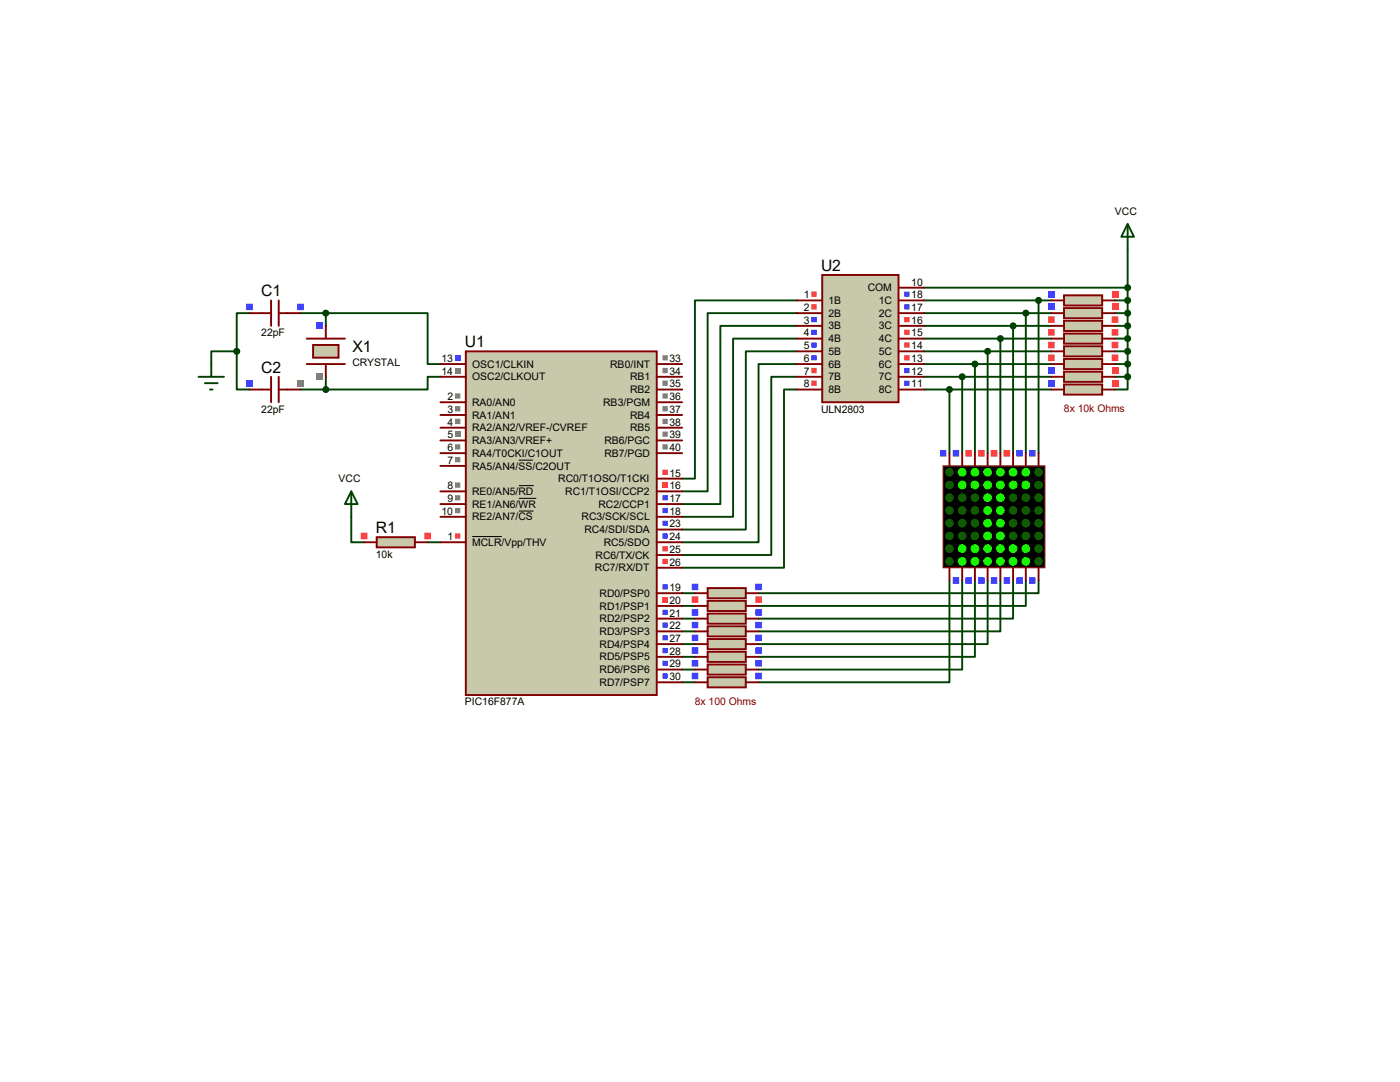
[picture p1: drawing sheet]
<svg xmlns="http://www.w3.org/2000/svg" width="279mm" height="216mm" viewBox="0 0 279 216" stroke-linecap="round" stroke-linejoin="round" font-family="sans-serif">
<g fill="none" stroke="#004000" stroke-width=".38">
<path d="M159 59.9h-20.3v35.6h-2.6M184.4 57.4h40.6M184.4 59.9h25.4M207.3 59.9v30.5M222.5 59.9h2.5M225 49.8v25.4M47.2 70.1v7.6h2.6M47.2 70.1h-5v2.5M49.8 62.5h-2.6v7.6M59.9 62.5h5.1M59.9 77.7h5.1M65 62.5h20.3v10.1h2.6"/>
<path d="M65 62.5v2.5M65 75.2v2.5M87.9 75.2h-2.6v2.5h-20.3M159 62.5h-17.8v35.5h-5.1M159 65h-15.2v35.6h-7.7M159 67.6h-12.7v35.5h-10.2M159 70.1h-10.2v35.6h-12.7M159 72.6h-7.6v35.6h-15.3M159 75.2h-5.1v35.5h-17.8M159 77.7h-2.5v35.6h-20.4M184.4 62.5h25.4M184.4 77.7h25.4"/>
<path d="M184.4 65h25.4M184.4 67.6h25.4M184.4 70.1h25.4M184.4 72.6h25.4M184.4 75.2h25.4M189.5 77.7v12.7M192 75.2v15.2M194.6 72.6v17.8M197.1 70.1v20.3M199.6 67.6v22.8M202.2 65v25.4M204.7 62.5v27.9"/>
<path d="M222.5 62.5h2.5M222.5 65h2.5M222.5 67.6h2.5M222.5 70.1h2.5M222.5 72.6h2.5M222.5 75.2h2.5M225 75.2v2.5h-2.5M70.1 103.1v5.1h2.5M85.3 108.2h2.6M136.1 118.4h2.6M189.5 115.8v20.3h-38.1M192 115.8v17.8h-40.6"/>
<path d="M194.6 115.8v15.3h-43.2M197.1 115.8v12.7h-45.7M199.6 115.8v10.2h-48.2M202.2 115.8v7.6h-50.8M204.7 115.8v5.1h-53.3M207.3 115.8v2.6h-55.9M136.1 120.9h2.6M136.1 123.4h2.6M136.1 126h2.6M136.1 128.5h2.6M136.1 131.1h2.6M136.1 133.6h2.6"/>
<path d="M136.1 136.1h2.6"/>
</g>
<path d="M93 70.1h38.1v68.6h-38.1z" fill="#c8c8aa" stroke="#800000" stroke-width=".38"/>
<g fill="none" stroke="#800000" stroke-width=".38">
<path d="M87.9 72.6h5.1M87.9 75.2h5.1M131.1 72.6h5M131.1 75.2h5M131.1 77.7h5M87.9 80.3h5.1M87.9 82.8h5.1M87.9 85.3h5.1M87.9 90.4h5.1M87.9 93h5.1M87.9 98h5.1M87.9 87.9h5.1"/>
<path d="M131.1 80.3h5M131.1 82.8h5M131.1 85.3h5M131.1 90.4h5M131.1 98h5M131.1 87.9h5M131.1 95.5h5M87.9 100.6h5.1M87.9 103.1h5.1M87.9 108.2h5.1M131.1 100.6h5M131.1 103.1h5"/>
<path d="M131.1 118.4h5M131.1 113.3h5M131.1 110.7h5M131.1 108.2h5M131.1 105.7h5M131.1 120.9h5M131.1 136.1h5M131.1 133.6h5M131.1 131.1h5M131.1 128.5h5M131.1 126h5M131.1 123.4h5"/>
</g>
<path d="M103.5 91.8h2.8M103.5 96.9h3.1M103.5 99.4h3.5M94.2 107.1h6M103.5 102h3" fill="none" stroke="#000" stroke-width=".2"/>
<path d="M90.8 78.5h1.1v1h-1.1zM90.8 81h1.1v1.1h-1.1zM90.8 83.6h1.1v1h-1.1zM90.8 88.6h1.1v1.1h-1.1zM90.8 91.2h1.1v1h-1.1zM90.8 96.3h1.1v1h-1.1zM90.8 98.8h1.1v1.1h-1.1zM90.8 101.3h1.1v1.1h-1.1z" fill-rule="evenodd" fill="#808080"/>
<path d="M90.8 70.9h1.1v1h-1.1z" fill="#4040ff"/>
<path d="M90.8 73.4h1.1v1.1h-1.1z" fill="#808080"/>
<path d="M132.2 96.3h1.1v1h-1.1z" fill="#ff4040"/>
<path d="M132.2 98.8h1.1v1.1h-1.1zM132.2 101.3h1.1v1.1h-1.1zM132.2 116.6h1.1v1h-1.1z" fill-rule="evenodd" fill="#4040ff"/>
<path d="M132.2 119.1h1.1v1.1h-1.1z" fill="#ff4040"/>
<path d="M132.2 88.6h1.1v1.1h-1.1zM132.2 86.1h1.1v1.1h-1.1zM132.2 83.6h1.1v1h-1.1zM132.2 81h1.1v1.1h-1.1zM132.2 78.5h1.1v1h-1.1zM132.2 75.9h1.1v1.1h-1.1zM132.2 73.4h1.1v1.1h-1.1zM132.2 70.9h1.1v1h-1.1z" fill-rule="evenodd" fill="#808080"/>
<path d="M132.2 134.4h1.1v1h-1.1zM132.2 131.8h1.1v1.1h-1.1zM132.2 129.3h1.1v1h-1.1zM132.2 126.7h1.1v1.1h-1.1zM132.2 124.2h1.1v1.1h-1.1zM132.2 121.7h1.1v1h-1.1z" fill-rule="evenodd" fill="#4040ff"/>
<path d="M132.2 111.5h1.1v1.1h-1.1zM132.2 109h1.1v1h-1.1z" fill-rule="evenodd" fill="#ff4040"/>
<path d="M132.2 106.4h1.1v1.1h-1.1zM132.2 103.9h1.1v1h-1.1z" fill-rule="evenodd" fill="#4040ff"/>
<path d="M90.8 86.1h1.1v1.1h-1.1z" fill="#808080"/>
<path d="M132.2 93.7h1.1v1.1h-1.1zM90.8 106.4h1.1v1.1h-1.1z" fill-rule="evenodd" fill="#ff4040"/>
<path d="M75.2 107.2h7.6v2h-7.6z" fill="#c8c8aa" stroke="#800000" stroke-width=".38"/>
<path d="M72.6 108.2h2.6M82.8 108.2h2.5" fill="none" stroke="#800000" stroke-width=".38"/>
<path d="M72 106.3h1.3v1.3h-1.3zM84.7 106.3h1.3v1.3h-1.3z" fill-rule="evenodd" fill="#ff4040"/>
<path d="M70.1 98l1.3 2.6h-2.6zM70.1 98v5.1" fill="none" stroke="#004000" stroke-width=".38"/>
<path d="M61.2 67.6h7.6M61.2 72.6h7.6" fill="none" stroke="#800000" stroke-width=".38"/>
<path d="M62.5 68.8h5.1v2.6h-5.1z" fill="#c8c8aa" stroke="#800000" stroke-width=".38"/>
<path d="M65 65v2.6M65 72.6v2.6" fill="none" stroke="#800000" stroke-width=".38"/>
<path d="M63.1 64.4h1.3v1.3h-1.3z" fill="#4040ff"/>
<path d="M63.1 74.5h1.3v1.4h-1.3z" fill="#808080"/>
<path d="M54.1 59.9v5.1M55.6 59.9v5.1M49.8 62.5h4.3M55.6 62.5h4.3" fill="none" stroke="#800000" stroke-width=".38"/>
<path d="M59.3 60.6h1.3v1.3h-1.3zM49.1 60.6h1.4v1.3h-1.4z" fill-rule="evenodd" fill="#4040ff"/>
<path d="M49.8 77.7h4.3M54.1 75.2v5.1M55.6 75.2v5.1M55.6 77.7h4.3" fill="none" stroke="#800000" stroke-width=".38"/>
<path d="M59.3 75.8h1.3v1.3h-1.3z" fill="#808080"/>
<path d="M49.1 75.8h1.4v1.3h-1.4z" fill="#4040ff"/>
<g fill="#004000" stroke="#004000" stroke-width=".38">
<circle cx="65" cy="62.5" r=".51"/>
<circle cx="65" cy="77.7" r=".51"/>
<circle cx="47.2" cy="70.1" r=".51"/>
</g>
<path d="M39.6 75.2h5.1M40.9 76.5h2.5M41.9 77.7h.5M42.2 72.6v2.6" fill="none" stroke="#004000" stroke-width=".38"/>
<path d="M141.2 117.3h7.6v2.1h-7.6z" fill="#c8c8aa" stroke="#800000" stroke-width=".38"/>
<path d="M138.7 118.4h2.5M148.8 118.4h2.6" fill="none" stroke="#800000" stroke-width=".38"/>
<path d="M138 116.5h1.4v1.3h-1.4zM150.7 116.5h1.4v1.3h-1.4z" fill-rule="evenodd" fill="#4040ff"/>
<path d="M141.2 119.9h7.6v2h-7.6z" fill="#c8c8aa" stroke="#800000" stroke-width=".38"/>
<path d="M138.7 120.9h2.5M148.8 120.9h2.6" fill="none" stroke="#800000" stroke-width=".38"/>
<path d="M138 119h1.4v1.3h-1.4zM150.7 119h1.4v1.3h-1.4z" fill-rule="evenodd" fill="#ff4040"/>
<path d="M141.2 122.4h7.6v2.1h-7.6z" fill="#c8c8aa" stroke="#800000" stroke-width=".38"/>
<path d="M138.7 123.4h2.5M148.8 123.4h2.6" fill="none" stroke="#800000" stroke-width=".38"/>
<path d="M138 121.5h1.4v1.4h-1.4zM150.7 121.5h1.4v1.4h-1.4z" fill-rule="evenodd" fill="#4040ff"/>
<path d="M141.2 125h7.6v2h-7.6z" fill="#c8c8aa" stroke="#800000" stroke-width=".38"/>
<path d="M138.7 126h2.5M148.8 126h2.6" fill="none" stroke="#800000" stroke-width=".38"/>
<path d="M138 124.1h1.4v1.3h-1.4zM150.7 124.1h1.4v1.3h-1.4z" fill-rule="evenodd" fill="#4040ff"/>
<path d="M141.2 127.5h7.6v2h-7.6z" fill="#c8c8aa" stroke="#800000" stroke-width=".38"/>
<path d="M138.7 128.5h2.5M148.8 128.5h2.6" fill="none" stroke="#800000" stroke-width=".38"/>
<path d="M138 126.6h1.4v1.3h-1.4zM150.7 126.6h1.4v1.3h-1.4z" fill-rule="evenodd" fill="#4040ff"/>
<path d="M141.2 130h7.6v2.1h-7.6z" fill="#c8c8aa" stroke="#800000" stroke-width=".38"/>
<path d="M138.7 131.1h2.5M148.8 131.1h2.6" fill="none" stroke="#800000" stroke-width=".38"/>
<path d="M138 129.2h1.4v1.3h-1.4zM150.7 129.2h1.4v1.3h-1.4z" fill-rule="evenodd" fill="#4040ff"/>
<path d="M141.2 132.6h7.6v2h-7.6z" fill="#c8c8aa" stroke="#800000" stroke-width=".38"/>
<path d="M138.7 133.6h2.5M148.8 133.6h2.6" fill="none" stroke="#800000" stroke-width=".38"/>
<path d="M138 131.7h1.4v1.3h-1.4zM150.7 131.7h1.4v1.3h-1.4z" fill-rule="evenodd" fill="#4040ff"/>
<path d="M141.2 135.1h7.6v2.1h-7.6z" fill="#c8c8aa" stroke="#800000" stroke-width=".38"/>
<path d="M138.7 136.1h2.5M148.8 136.1h2.6" fill="none" stroke="#800000" stroke-width=".38"/>
<path d="M138 134.2h1.4v1.4h-1.4zM150.7 134.2h1.4v1.4h-1.4z" fill-rule="evenodd" fill="#4040ff"/>
<path d="M188.2 93h20.3v20.3h-20.3z" fill="#000" stroke="#800000" stroke-width=".2"/>
<g fill="#0e5b00" stroke="#0e5b00" stroke-width=".2">
<circle cx="189.5" cy="112" r=".76"/>
<circle cx="189.5" cy="109.5" r=".76"/>
<circle cx="189.5" cy="106.9" r=".76"/>
<circle cx="189.5" cy="104.4" r=".76"/>
<circle cx="189.5" cy="101.9" r=".76"/>
<circle cx="189.5" cy="99.3" r=".76"/>
<circle cx="189.5" cy="96.8" r=".76"/>
<circle cx="189.5" cy="94.2" r=".76"/>
<circle cx="192" cy="112" r=".76"/>
<circle cx="192" cy="109.5" r=".76"/>
<circle cx="192" cy="106.9" r=".76"/>
<circle cx="192" cy="104.4" r=".76"/>
<circle cx="192" cy="101.9" r=".76"/>
<circle cx="192" cy="99.3" r=".76"/>
<circle cx="192" cy="96.8" r=".76"/>
<circle cx="192" cy="94.2" r=".76"/>
<circle cx="194.6" cy="112" r=".76"/>
<circle cx="194.6" cy="109.5" r=".76"/>
<circle cx="194.6" cy="106.9" r=".76"/>
<circle cx="194.6" cy="104.4" r=".76"/>
<circle cx="194.6" cy="101.9" r=".76"/>
<circle cx="194.6" cy="99.3" r=".76"/>
<circle cx="194.6" cy="96.8" r=".76"/>
<circle cx="194.6" cy="94.2" r=".76"/>
<circle cx="197.1" cy="112" r=".76"/>
<circle cx="197.1" cy="109.5" r=".76"/>
<circle cx="197.1" cy="106.9" r=".76"/>
<circle cx="197.1" cy="104.4" r=".76"/>
<circle cx="197.1" cy="101.9" r=".76"/>
<circle cx="197.1" cy="99.3" r=".76"/>
<circle cx="197.1" cy="96.8" r=".76"/>
<circle cx="197.1" cy="94.2" r=".76"/>
<circle cx="199.6" cy="112" r=".76"/>
<circle cx="199.6" cy="109.5" r=".76"/>
<circle cx="199.6" cy="106.9" r=".76"/>
<circle cx="199.6" cy="104.4" r=".76"/>
<circle cx="199.6" cy="101.9" r=".76"/>
<circle cx="199.6" cy="99.3" r=".76"/>
<circle cx="199.6" cy="96.8" r=".76"/>
<circle cx="199.6" cy="94.2" r=".76"/>
<circle cx="202.2" cy="112" r=".76"/>
<circle cx="202.2" cy="109.5" r=".76"/>
<circle cx="202.2" cy="106.9" r=".76"/>
<circle cx="202.2" cy="104.4" r=".76"/>
<circle cx="202.2" cy="101.9" r=".76"/>
<circle cx="202.2" cy="99.3" r=".76"/>
<circle cx="202.2" cy="96.8" r=".76"/>
<circle cx="202.2" cy="94.2" r=".76"/>
<circle cx="204.7" cy="112" r=".76"/>
<circle cx="204.7" cy="109.5" r=".76"/>
<circle cx="204.7" cy="106.9" r=".76"/>
<circle cx="204.7" cy="104.4" r=".76"/>
<circle cx="204.7" cy="101.9" r=".76"/>
<circle cx="204.7" cy="99.3" r=".76"/>
<circle cx="204.7" cy="96.8" r=".76"/>
<circle cx="204.7" cy="94.2" r=".76"/>
<circle cx="207.3" cy="112" r=".76"/>
<circle cx="207.3" cy="109.5" r=".76"/>
<circle cx="207.3" cy="106.9" r=".76"/>
<circle cx="207.3" cy="104.4" r=".76"/>
<circle cx="207.3" cy="101.9" r=".76"/>
<circle cx="207.3" cy="99.3" r=".76"/>
<circle cx="207.3" cy="96.8" r=".76"/>
<circle cx="207.3" cy="94.2" r=".76"/>
</g>
<g fill="#18f400" stroke="#18f400" stroke-width=".2">
<circle cx="192" cy="94.2" r=".76"/>
<circle cx="192" cy="96.8" r=".76"/>
<circle cx="192" cy="109.5" r=".76"/>
<circle cx="192" cy="112" r=".76"/>
<circle cx="194.6" cy="94.2" r=".76"/>
<circle cx="194.6" cy="96.8" r=".76"/>
<circle cx="194.6" cy="109.5" r=".76"/>
<circle cx="194.6" cy="112" r=".76"/>
<circle cx="197.1" cy="94.2" r=".76"/>
<circle cx="197.1" cy="96.8" r=".76"/>
<circle cx="197.1" cy="99.3" r=".76"/>
<circle cx="197.1" cy="101.9" r=".76"/>
<circle cx="197.1" cy="104.4" r=".76"/>
<circle cx="197.1" cy="106.9" r=".76"/>
<circle cx="197.1" cy="109.5" r=".76"/>
<circle cx="197.1" cy="112" r=".76"/>
<circle cx="199.6" cy="94.2" r=".76"/>
<circle cx="199.6" cy="96.8" r=".76"/>
<circle cx="199.6" cy="99.3" r=".76"/>
<circle cx="199.6" cy="101.9" r=".76"/>
<circle cx="199.6" cy="104.4" r=".76"/>
<circle cx="199.6" cy="106.9" r=".76"/>
<circle cx="199.6" cy="109.5" r=".76"/>
<circle cx="199.6" cy="112" r=".76"/>
<circle cx="202.2" cy="94.2" r=".76"/>
<circle cx="202.2" cy="96.8" r=".76"/>
<circle cx="202.2" cy="109.5" r=".76"/>
<circle cx="202.2" cy="112" r=".76"/>
<circle cx="204.7" cy="94.2" r=".76"/>
<circle cx="204.7" cy="96.8" r=".76"/>
<circle cx="204.7" cy="109.5" r=".76"/>
<circle cx="204.7" cy="112" r=".76"/>
</g>
<g fill="none" stroke="#800000" stroke-width=".38">
<path d="M189.5 90.4v2.6M192 90.4v2.6M194.6 90.4v2.6M197.1 90.4v2.6M199.6 90.4v2.6M202.2 90.4v2.6M204.7 90.4v2.6M207.3 90.4v2.6M189.5 113.3v2.5M192 113.3v2.5M194.6 113.3v2.5M197.1 113.3v2.5"/>
<path d="M199.6 113.3v2.5M202.2 113.3v2.5M204.7 113.3v2.5M207.3 113.3v2.5"/>
</g>
<path d="M187.6 89.8h1.3v1.3h-1.3zM190.1 89.8h1.3v1.3h-1.3z" fill-rule="evenodd" fill="#4040ff"/>
<path d="M192.7 89.8h1.3v1.3h-1.3zM195.2 89.8h1.3v1.3h-1.3zM197.7 89.8h1.4v1.3h-1.4zM200.3 89.8h1.3v1.3h-1.3z" fill-rule="evenodd" fill="#ff4040"/>
<path d="M202.8 89.8h1.3v1.3h-1.3zM205.4 89.8h1.3v1.3h-1.3zM190.1 115.2h1.3v1.3h-1.3zM192.7 115.2h1.3v1.3h-1.3zM195.2 115.2h1.3v1.3h-1.3zM197.7 115.2h1.4v1.3h-1.4zM200.3 115.2h1.3v1.3h-1.3zM202.8 115.2h1.3v1.3h-1.3zM205.4 115.2h1.3v1.3h-1.3z" fill-rule="evenodd" fill="#4040ff"/>
<path d="M164.1 54.9h15.2v25.4h-15.2z" fill="#c8c8aa" stroke="#800000" stroke-width=".38"/>
<g fill="none" stroke="#800000" stroke-width=".38">
<path d="M159 59.9h5.1M179.3 59.9h5.1M179.3 57.4h5.1M159 62.5h5.1M159 65h5.1M159 67.6h5.1M159 70.1h5.1M159 72.6h5.1M159 75.2h5.1M159 77.7h5.1M179.3 62.5h5.1M179.3 65h5.1"/>
<path d="M179.3 67.6h5.1M179.3 70.1h5.1M179.3 72.6h5.1M179.3 75.2h5.1M179.3 77.7h5.1"/>
</g>
<path d="M161.9 58.2h1.1v1h-1.1zM161.9 60.7h1.1v1.1h-1.1z" fill-rule="evenodd" fill="#ff4040"/>
<path d="M161.9 63.2h1.1v1.1h-1.1zM161.9 65.8h1.1v1h-1.1zM161.9 68.3h1.1v1.1h-1.1zM161.9 70.9h1.1v1h-1.1z" fill-rule="evenodd" fill="#4040ff"/>
<path d="M161.9 73.4h1.1v1.1h-1.1zM161.9 75.9h1.1v1.1h-1.1z" fill-rule="evenodd" fill="#ff4040"/>
<path d="M180.5 58.2h1v1h-1zM180.5 60.7h1v1.1h-1z" fill-rule="evenodd" fill="#4040ff"/>
<path d="M180.5 63.2h1v1.1h-1zM180.5 65.8h1v1h-1zM180.5 68.3h1v1.1h-1zM180.5 70.9h1v1h-1z" fill-rule="evenodd" fill="#ff4040"/>
<path d="M180.5 73.4h1v1.1h-1zM180.5 75.9h1v1.1h-1z" fill-rule="evenodd" fill="#4040ff"/>
<path d="M212.3 58.9h7.7v2.1h-7.7z" fill="#c8c8aa" stroke="#800000" stroke-width=".38"/>
<path d="M209.8 59.9h2.5M220 59.9h2.5" fill="none" stroke="#800000" stroke-width=".38"/>
<path d="M209.2 58h1.3v1.4h-1.3z" fill="#4040ff"/>
<path d="M221.9 58h1.3v1.4h-1.3z" fill="#ff4040"/>
<path d="M212.3 61.5h7.7v2h-7.7z" fill="#c8c8aa" stroke="#800000" stroke-width=".38"/>
<path d="M209.8 62.5h2.5M220 62.5h2.5" fill="none" stroke="#800000" stroke-width=".38"/>
<path d="M209.2 60.6h1.3v1.3h-1.3z" fill="#4040ff"/>
<path d="M221.9 60.6h1.3v1.3h-1.3z" fill="#ff4040"/>
<path d="M212.3 64h7.7v2h-7.7z" fill="#c8c8aa" stroke="#800000" stroke-width=".38"/>
<path d="M209.8 65h2.5M220 65h2.5" fill="none" stroke="#800000" stroke-width=".38"/>
<path d="M209.2 63.1h1.3v1.3h-1.3zM221.9 63.1h1.3v1.3h-1.3z" fill-rule="evenodd" fill="#ff4040"/>
<path d="M212.3 66.5h7.7v2.1h-7.7z" fill="#c8c8aa" stroke="#800000" stroke-width=".38"/>
<path d="M209.8 67.6h2.5M220 67.6h2.5" fill="none" stroke="#800000" stroke-width=".38"/>
<path d="M209.2 65.7h1.3v1.3h-1.3zM221.9 65.7h1.3v1.3h-1.3z" fill-rule="evenodd" fill="#ff4040"/>
<path d="M212.3 69.1h7.7v2h-7.7z" fill="#c8c8aa" stroke="#800000" stroke-width=".38"/>
<path d="M209.8 70.1h2.5M220 70.1h2.5" fill="none" stroke="#800000" stroke-width=".38"/>
<path d="M209.2 68.2h1.3v1.3h-1.3zM221.9 68.2h1.3v1.3h-1.3z" fill-rule="evenodd" fill="#ff4040"/>
<path d="M212.3 71.6h7.7v2.1h-7.7z" fill="#c8c8aa" stroke="#800000" stroke-width=".38"/>
<path d="M209.8 72.6h2.5M220 72.6h2.5" fill="none" stroke="#800000" stroke-width=".38"/>
<path d="M209.2 70.7h1.3v1.4h-1.3zM221.9 70.7h1.3v1.4h-1.3z" fill-rule="evenodd" fill="#ff4040"/>
<path d="M212.3 74.2h7.7v2h-7.7z" fill="#c8c8aa" stroke="#800000" stroke-width=".38"/>
<path d="M209.8 75.2h2.5M220 75.2h2.5" fill="none" stroke="#800000" stroke-width=".38"/>
<path d="M209.2 73.3h1.3v1.3h-1.3z" fill="#4040ff"/>
<path d="M221.9 73.3h1.3v1.3h-1.3z" fill="#ff4040"/>
<path d="M212.3 76.7h7.7v2h-7.7z" fill="#c8c8aa" stroke="#800000" stroke-width=".38"/>
<path d="M209.8 77.7h2.5M220 77.7h2.5" fill="none" stroke="#800000" stroke-width=".38"/>
<path d="M209.2 75.8h1.3v1.3h-1.3z" fill="#4040ff"/>
<path d="M221.9 75.8h1.3v1.3h-1.3z" fill="#ff4040"/>
<path d="M225 44.7l1.3 2.5h-2.5zM225 44.7v5.1" fill="none" stroke="#004000" stroke-width=".38"/>
<g fill="#004000" stroke="#004000" stroke-width=".38">
<circle cx="225" cy="57.4" r=".51"/>
<circle cx="225" cy="59.9" r=".51"/>
<circle cx="225" cy="62.5" r=".51"/>
<circle cx="225" cy="65" r=".51"/>
<circle cx="225" cy="67.6" r=".51"/>
<circle cx="225" cy="70.1" r=".51"/>
<circle cx="225" cy="72.6" r=".51"/>
<circle cx="225" cy="75.2" r=".51"/>
<circle cx="207.3" cy="59.9" r=".51"/>
<circle cx="204.7" cy="62.5" r=".51"/>
<circle cx="202.2" cy="65" r=".51"/>
<circle cx="189.5" cy="77.7" r=".51"/>
<circle cx="192" cy="75.2" r=".51"/>
<circle cx="199.6" cy="67.6" r=".51"/>
<circle cx="197.1" cy="70.1" r=".51"/>
<circle cx="194.6" cy="72.6" r=".51"/>
</g>
<g font-size="3.1">
<text x="52.2" y="59.1">C1</text>
<text x="163.9" y="54">U2</text>
<text x="70.3" y="70.2">X1</text>
<text x="92.8" y="69.3">U1</text>
<text x="52.2" y="74.3">C2</text>
<text x="75" y="106.3">R1</text>
</g>
<g font-size="2.1">
<text x="222.5" y="42.9">VCC</text>
<text x="160.4" y="59.5">1</text>
<text x="173.2" y="58.1">COM</text>
<text x="181.9" y="59.5">18</text>
<text x="181.9" y="57">10</text>
<text x="160.4" y="62.1">2</text>
<text x="160.4" y="64.6">3</text>
<text x="165.4" y="60.7">1B</text>
<text x="165.4" y="63.2">2B</text>
<text x="165.4" y="65.7">3B</text>
<text x="175.4" y="60.7">1C</text>
<text x="175.4" y="63.2">2C</text>
<text x="175.4" y="65.7">3C</text>
<text x="181.9" y="62.1">17</text>
<text x="181.9" y="64.6">16</text>
<text x="52.2" y="67.1">22pF</text>
<text x="160.4" y="67.1">4</text>
<text x="160.4" y="69.7">5</text>
<text x="165.4" y="68.3">4B</text>
<text x="165.4" y="70.8">5B</text>
<text x="175.4" y="68.3">4C</text>
<text x="175.4" y="70.8">5C</text>
<text x="181.9" y="67.1">15</text>
<text x="181.9" y="69.7">14</text>
<text x="70.3" y="73.1">CRYSTAL</text>
<text x="88.1" y="72.2">13</text>
<text x="88.1" y="74.8">14</text>
<text x="94.2" y="73.4">OSC1/CLKIN</text>
<text x="94.2" y="75.9">OSC2/CLKOUT</text>
<text x="121.8" y="73.4">RB0/INT</text>
<text x="125.7" y="75.9">RB1</text>
<text x="133.6" y="77.3">35</text>
<text x="133.6" y="74.8">34</text>
<text x="133.6" y="72.2">33</text>
<text x="160.4" y="72.2">6</text>
<text x="160.4" y="74.8">7</text>
<text x="160.4" y="77.3">8</text>
<text x="165.4" y="73.4">6B</text>
<text x="165.4" y="75.9">7B</text>
<text x="175.4" y="73.4">6C</text>
<text x="175.4" y="75.9">7C</text>
<text x="181.9" y="72.2">13</text>
<text x="181.9" y="74.8">12</text>
<text x="181.9" y="77.3">11</text>
<text x="52.2" y="82.4">22pF</text>
<text x="89.3" y="79.8">2</text>
<text x="89.3" y="82.4">3</text>
<text x="94.2" y="81">RA0/AN0</text>
<text x="94.2" y="83.5">RA1/AN1</text>
<text x="120.4" y="81">RB3/PGM</text>
<text x="125.7" y="83.5">RB4</text>
<text x="125.7" y="78.4">RB2</text>
<text x="133.6" y="82.4">37</text>
<text x="133.6" y="79.8">36</text>
<text x="163.9" y="82.4">ULN2803</text>
<text x="165.4" y="78.4">8B</text>
<text x="175.4" y="78.4">8C</text>
<text x="89.3" y="84.9">4</text>
<text x="89.3" y="87.5">5</text>
<text x="94.2" y="86.1">RA2/AN2/VREF-/CVREF</text>
<text x="94.2" y="88.6">RA3/AN3/VREF+</text>
<text x="120.6" y="88.6">RB6/PGC</text>
<text x="125.7" y="86.1">RB5</text>
<text x="133.6" y="87.5">39</text>
<text x="133.6" y="84.9">38</text>
<text x="89.3" y="90">6</text>
<text x="89.3" y="92.5">7</text>
<text x="94.2" y="91.1">RA4/T0CKI/C1OUT</text>
<text x="94.2" y="93.7">RA5/AN4/SS/C2OUT</text>
<text x="120.6" y="91.1">RB7/PGD</text>
<text x="133.6" y="90">40</text>
<text x="133.6" y="95.1">15</text>
<text x="67.6" y="96.2">VCC</text>
<text x="89.3" y="97.6">8</text>
<text x="89.3" y="100.2">9</text>
<text x="94.2" y="98.8">RE0/AN5/RD</text>
<text x="94.2" y="101.3">RE1/AN6/WR</text>
<text x="111.4" y="96.2">RC0/T1OSO/T1CKI</text>
<text x="112.8" y="98.8">RC1/T1OSI/CCP2</text>
<text x="119.5" y="101.3">RC2/CCP1</text>
<text x="133.6" y="97.6">16</text>
<text x="133.6" y="100.2">17</text>
<text x="88.1" y="102.7">10</text>
<text x="89.3" y="107.8">1</text>
<text x="94.2" y="103.8">RE2/AN7/CS</text>
<text x="116.1" y="103.8">RC3/SCK/SCL</text>
<text x="116.7" y="106.4">RC4/SDI/SDA</text>
<text x="133.6" y="102.7">18</text>
<text x="133.6" y="107.8">24</text>
<text x="133.6" y="105.2">23</text>
<text x="75" y="111.3">10k</text>
<text x="94.2" y="108.9">MCLR/Vpp/THV</text>
<text x="118.9" y="111.5">RC6/TX/CK</text>
<text x="120.5" y="108.9">RC5/SDO</text>
<text x="133.6" y="112.9">26</text>
<text x="133.6" y="110.3">25</text>
<text x="118.7" y="114">RC7/RX/DT</text>
<text x="119.7" y="119.1">RD0/PSP0</text>
<text x="133.6" y="117.9">19</text>
<text x="119.7" y="121.6">RD1/PSP1</text>
<text x="119.7" y="124.2">RD2/PSP2</text>
<text x="133.6" y="120.5">20</text>
<text x="133.6" y="125.6">22</text>
<text x="133.6" y="123">21</text>
<text x="119.7" y="131.8">RD5/PSP5</text>
<text x="119.7" y="129.2">RD4/PSP4</text>
<text x="119.7" y="126.7">RD3/PSP3</text>
<text x="133.6" y="130.6">28</text>
<text x="133.6" y="128.1">27</text>
<text x="119.7" y="136.9">RD7/PSP7</text>
<text x="119.7" y="134.3">RD6/PSP6</text>
<text x="133.6" y="135.7">30</text>
<text x="133.6" y="133.2">29</text>
<text x="92.8" y="140.8">PIC16F877A</text>
</g>
<g font-size="2.1" fill="#800000">
<text x="212.3" y="82.2">8x 10k Ohms</text>
<text x="138.7" y="140.6">8x 100 Ohms</text>
</g>
</svg>
